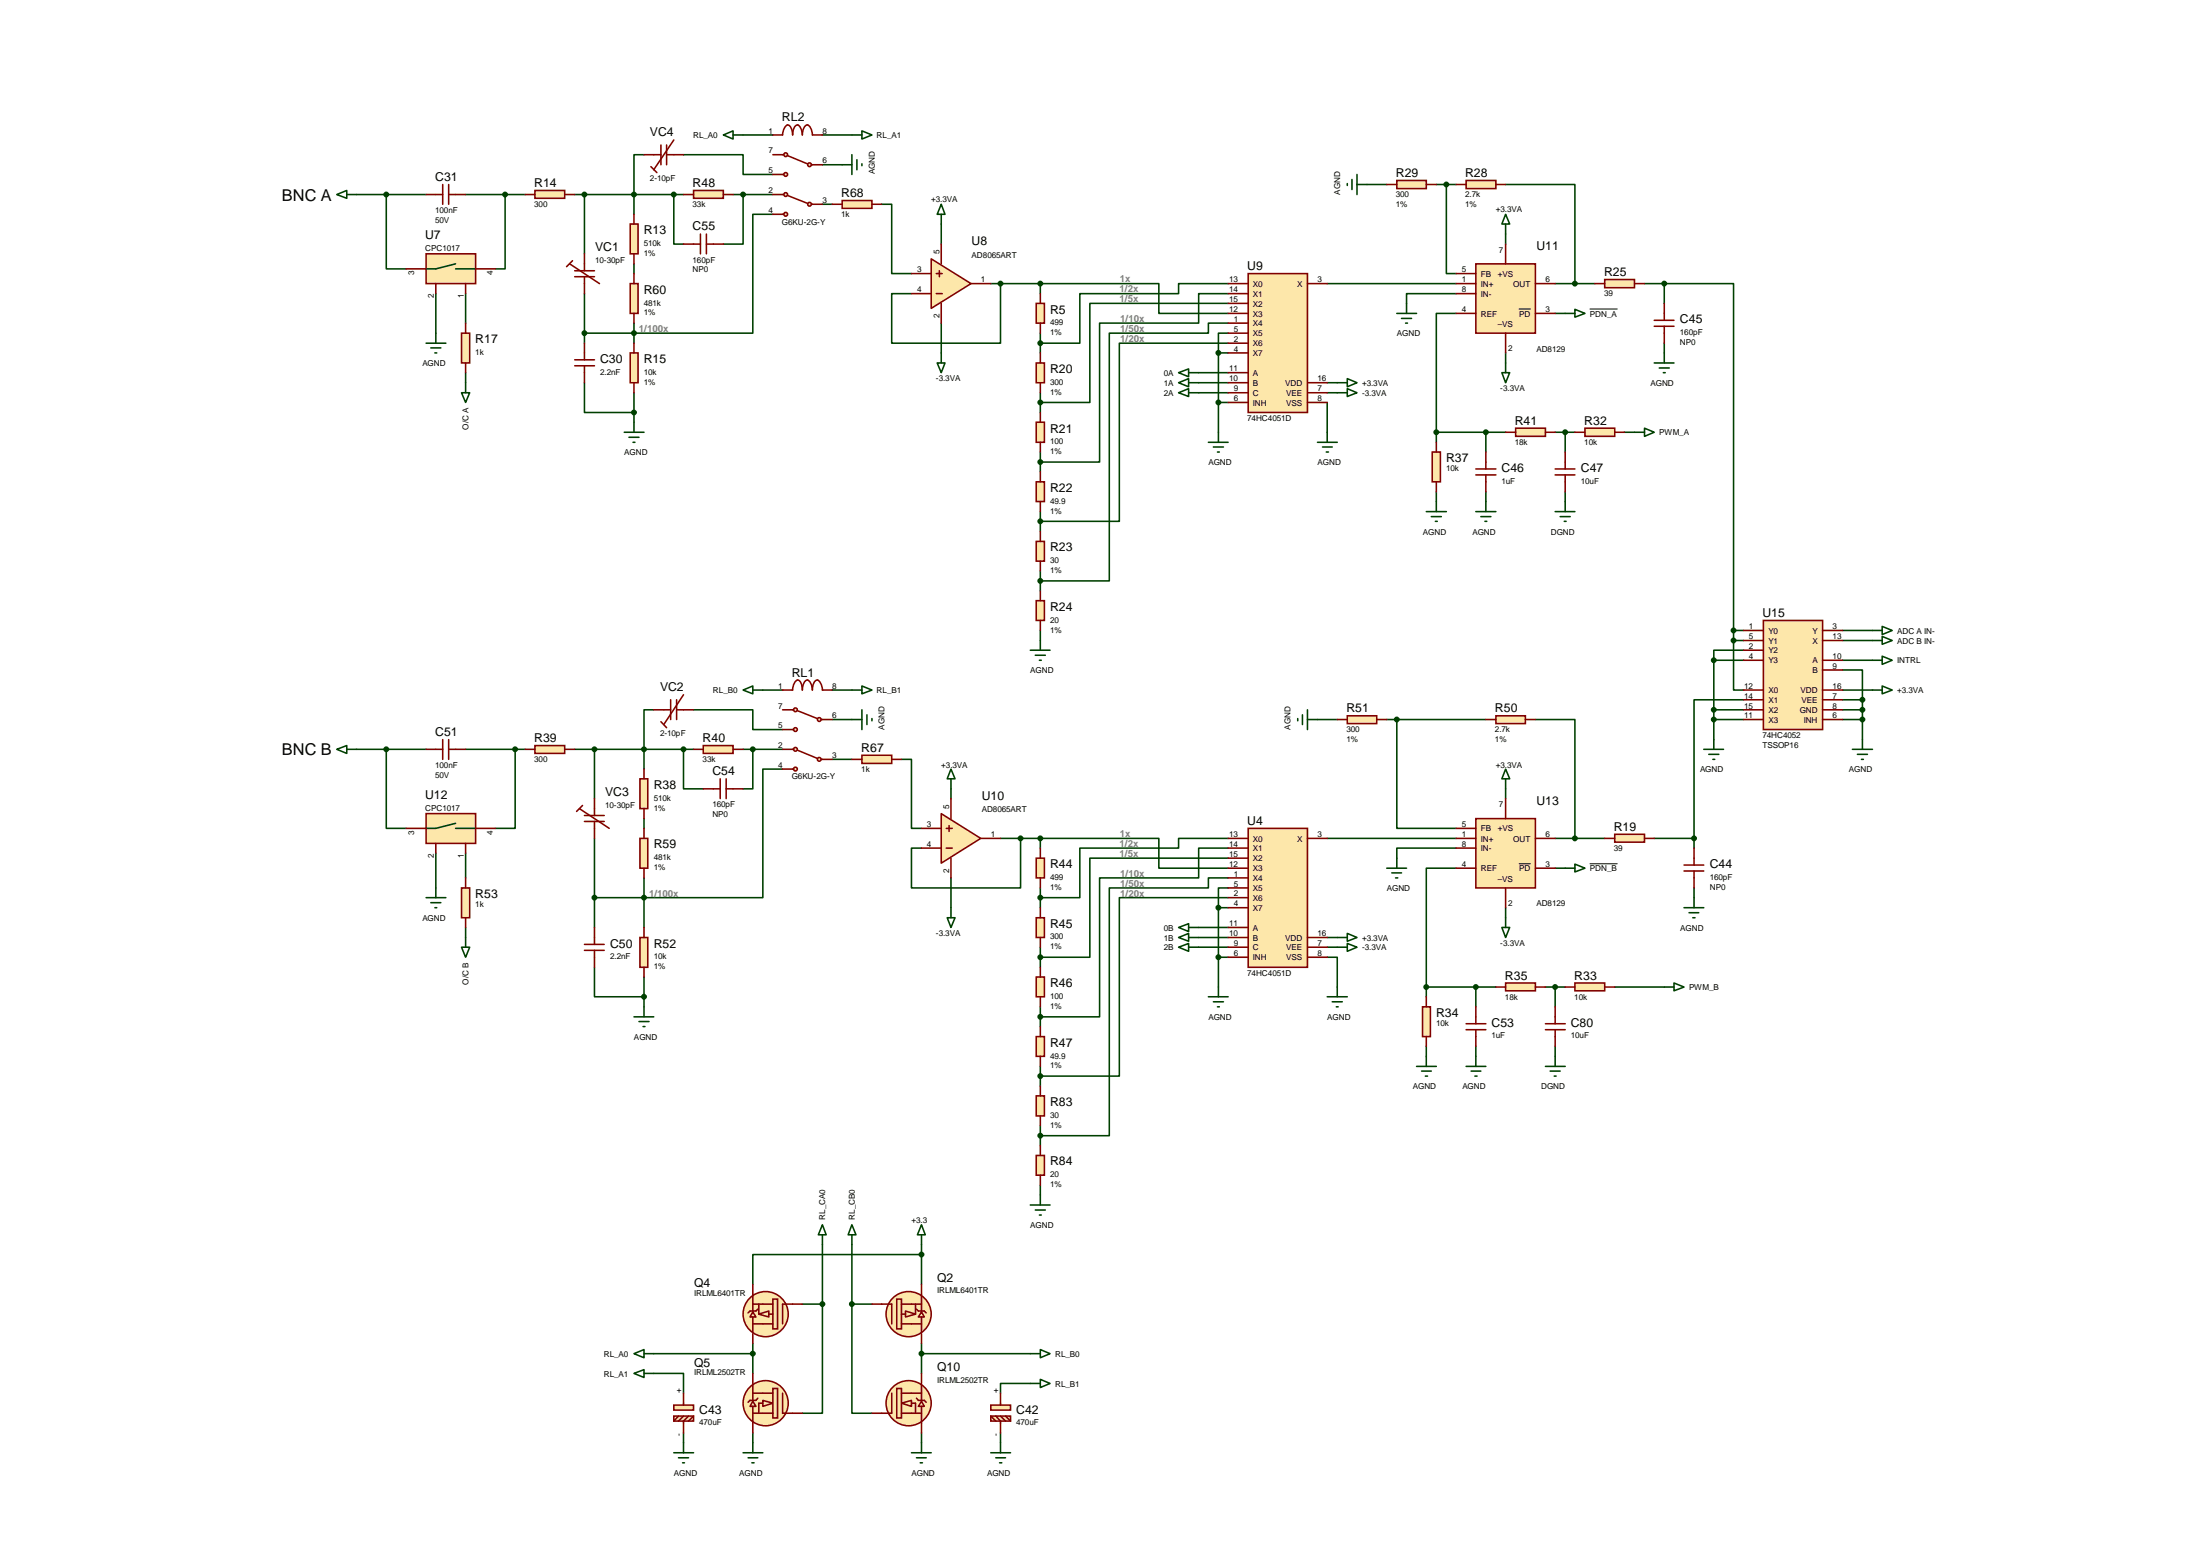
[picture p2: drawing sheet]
<svg xmlns="http://www.w3.org/2000/svg" width="297mm" height="210mm" viewBox="0 0 297 210" stroke-linecap="round" stroke-linejoin="round" font-family="sans-serif">
<g fill="none" stroke="#004000" stroke-width=".21">
<path d="M100.3 18.2h4.1M111 18.2h4M48.1 26.3h9.4M52.2 26.3v10h2.6M58.8 39.6v5.4M62.9 39.6v4M62.9 26.3h8M68.2 26.3v10h-1.3M77.6 26.3h14.7M78.9 26.3v8M78.9 39.6v6.7M85.6 35.6v1.3"/>
<path d="M87 20.9h-1.4v8M91 26.3v6.6h1.3M92.3 20.9h8v2.7h4.1M99 26.3h5.4M100.3 26.3v6.6h-2.6M104.4 28.9h-2.8v16.1h-22.7M111 22.2h2.7M111 27.6h1.4M119 27.6h1.4v9.3h2.7M127.1 30.2v2.7M133.8 38.3h6.7M135.1 38.3v8h-14.7v-6.7h2.7"/>
<path d="M140.5 38.3h16v4h9.3M140.5 38.3v1.3M165.8 38.3h-6.7v1.3h-13.3v6.7h-5.3M165.8 39.6h-4v4h-13.3v18.8h-8M179.2 38.3h17.4M184.6 24.9h2.6M193.9 24.9h2.7M195.3 24.9v12h1.3M196.6 39.6h-6.7v1.4M203.3 24.9h9.3v13.4M203.3 31.6v1.3M210 38.3h5.3"/>
<path d="M222 38.3h2.7M224.7 38.3h9.4v46.8M224.7 38.3v2.7M62.9 50.3v1.4M78.9 51.7v4h6.7M85.6 43.6v2.7M85.6 53v4M126.5 49h1.1l-.5 1.3zM127.1 43.6v5.4M140.5 45v2.6M140.5 53v2.7M161.8 51.7h4"/>
<path d="M161.8 53h4M161.8 50.3h4M164.5 47.6v10.7M164.5 54.3h1.3M164.5 47.6h1.3M165.8 43.6h-2.6v1.4h-13.4v33.4h-9.3M165.8 46.3h-14.7v24.1h-10.6M165.8 45h-1.3v2.6M165.8 41h-18.6v13.3h-6.7M179.2 51.7h1.4M179.2 54.3v4M179.2 53h1.4"/>
<path d="M193.9 58.3h9.4M193.9 58.3v1.4M196.6 42.3h-2.7v16M200.6 58.3v2.7M203.3 47.6v1.4M210 58.3h2.6M210 42.3h1.3M211.3 58.3v2.7M219.3 58.3h1.4M224.7 46.3v1.3M140.5 61v2.7M140.5 69.1v2.6"/>
<path d="M140.5 77.1v2.7M193.9 66.4v1.3M200.6 66.4v1.3M211.3 66.4v1.3M88.3 95.8h-1.3v8M93.6 95.8h8v2.7h4.1M103 93.1h2.7M112.4 97.1h2.6M112.4 93.1h2.6M140.5 85.1v1.4M177.9 97.1h2.7M187.2 97.1h13.4"/>
<path d="M188.6 97.1v14.7h8M207.3 97.1h5.3v16.1M231.4 97.1h4M231.4 95.8h4M231.4 89.1v10.7M231.4 89.1h4M234.1 86.5v6.6h1.3M234.1 86.5h1.3M234.1 85.1h1.3M234.1 85.1v1.4M235.4 94.5h-6.7v18.7M235.4 87.8h-4v1.3"/>
<path d="M248.8 90.4h2.7v4.1M248.8 97.1h2.7M248.8 86.5h4M248.8 85.1h4M248.8 95.8h2.7M248.8 93.1h4M248.8 94.5h2.7M248.8 89.1h4M251.5 94.5v5.3M48.1 101.1h9.4M52.2 101.1v10.7h2.6M58.8 115.2v4.7"/>
<path d="M62.9 101.1h8M62.9 115.2v3.3M69.6 101.1v10.7h-2.7M77.6 101.1h16M80.3 101.1v6.7M80.3 113.2v12M87 110.5v1.3M87 118.5v6.7M92.3 101.1v5.4h2.7M100.3 101.1h5.4M101.6 101.1v5.4h-1.3M105.7 103.8h-2.7v17.4h-22.7"/>
<path d="M112.4 102.5h2.6M121.7 102.5h1.4v9.3h1.3M128.4 106.5v1.3M128.4 118.5v4M135.1 113.2h5.4M137.8 113.2v6.7h-14.7v-5.4h1.3M140.5 113.2h16v4h9.3M140.5 113.2v1.3M140.5 119.9v2.6M165.8 118.5h-2.6v1.4h-13.4v33.4h-9.3M165.8 119.9h-1.3v2.6M165.8 113.2h-6.7v1.3h-13.3v6.7h-5.3"/>
<path d="M165.8 115.8h-18.6v13.4h-6.7M165.8 114.5h-4v4h-13.3v18.8h-8M179.2 113.2h17.4M196.6 117.2h-4v16M196.6 114.5h-8v1.3M203.3 106.5v1.3M210 113.2h6.7M210 117.2h1.3M223.4 113.2h5.3M228.7 113.2v1.3M228.7 119.9v1.3M62.9 125.2v1.3"/>
<path d="M80.3 130.6v3.9h6.7M87 131.9v4M140.5 127.9v2.7M140.5 135.9v2.7M161.8 126.5h4M161.8 127.9h4M161.8 125.2h4M164.5 122.5v10.7M164.5 129.2h1.3M164.5 122.5h1.3M165.8 121.2h-14.7v24.1h-10.6M179.2 129.2h1.4v4"/>
<path d="M179.2 126.5h1.4M179.2 127.9h1.4M192.6 133.2h9.4M192.6 133.2v1.3M199.3 133.2v2.7M203.3 122.5v1.4M208.7 133.2h2.6M210 133.2v2.7M218 133.2h6.7M140.5 143.9v2.7M140.5 151.9v2.7M140.5 160v1.3"/>
<path d="M192.6 141.2v1.4M199.3 141.2v1.4M210 141.2v1.4M108.3 176h2.7M111 176v14.8h-2.7M111 168v8M115 176v14.8h2.7M115 176h2.7M115 168v8M124.4 169.3h-22.8v4.1M124.4 168v5.4M88.3 185.4h4v2.7"/>
<path d="M88.3 182.7h13.3M92.3 193.4v1.3M101.6 181.4v4M101.6 193.4v1.3M124.4 182.7h14.7M124.4 181.4v4M124.4 193.4v1.3M135.1 193.4v1.3M139.1 186.7h-4v1.4"/>
</g>
<path d="M78.9 127.5h2.7M78.9 128.3h2.7M80.3 125.2v2.3M80.3 128.3v2.3" fill="none" stroke="#800000" stroke-width=".21"/>
<path d="M86.4 105.1h1.1v4h-1.1z" fill="#fde7aa" stroke="#800000" stroke-width=".21"/>
<path d="M78.2 109.1l4.1 2.7M78.7 108.7l-.8 .8M78.9 110.1h2.7M78.9 110.9h2.7M80.3 107.8v2.3M80.3 110.9v2.3M87 103.8v1.3M87 109.1v1.4" fill="none" stroke="#800000" stroke-width=".21"/>
<path d="M45.5 101.1l1.3-.5v1.1zM46.8 101.1h1.3" fill="none" stroke="#004000" stroke-width=".21"/>
<path d="M72.2 100.6h4v1.1h-4z" fill="#fde7aa" stroke="#800000" stroke-width=".21"/>
<path d="M59.8 99.8v2.7M60.6 99.8v2.7M57.5 101.1h2.3M60.6 101.1h2.3M70.9 101.1h1.3M76.2 101.1h1.4" fill="none" stroke="#800000" stroke-width=".21"/>
<path d="M58.8 119.9v1.3M57.5 121.2h2.7M58.2 121.8h1.3M58.7 122.5h.3M62.3 127.9h1.1l-.5 1.3zM62.9 126.5v1.4M85.6 137.3h2.7M86.3 137.9h1.3M86.8 138.6h.3M87 135.9v1.4" fill="none" stroke="#004000" stroke-width=".21"/>
<circle cx="80.3" cy="101.1" r=".3" fill="#004000" stroke="#004000" stroke-width=".21"/>
<path d="M86.4 126.5h1.1v4.1h-1.1z" fill="#fde7aa" stroke="#800000" stroke-width=".21"/>
<path d="M87 125.2v1.3M87 130.6v1.3" fill="none" stroke="#800000" stroke-width=".21"/>
<path d="M62.3 119.9h1.1v4h-1.1z" fill="#fde7aa" stroke="#800000" stroke-width=".21"/>
<path d="M77.6 48.6h2.7M77.6 49.4h2.7M78.9 46.3v2.3M78.9 49.4v2.3M62.9 118.5v1.4M62.9 123.9v1.3" fill="none" stroke="#800000" stroke-width=".21"/>
<g fill="#004000" stroke="#004000" stroke-width=".21">
<circle cx="87" cy="121.2" r=".3"/>
<circle cx="80.3" cy="121.2" r=".3"/>
</g>
<path d="M128.4 103.8l.5 1.3h-1zM128.4 105.1v1.4M127.9 123.9h1l-.5 1.3zM128.4 122.5v1.4" fill="none" stroke="#004000" stroke-width=".21"/>
<path d="M85.1 30.2h1v4.1h-1z" fill="#fde7aa" stroke="#800000" stroke-width=".21"/>
<path d="M76.9 35.6l4 2.7M77.3 35.2l-.8 .8M77.6 36.5h2.7M77.6 37.4h2.7M78.9 34.3v2.2M78.9 37.4v2.2M85.6 28.9v1.3M85.6 34.3v1.3" fill="none" stroke="#800000" stroke-width=".21"/>
<path d="M45.5 26.3l1.3-.6v1.1zM46.8 26.3h1.3" fill="none" stroke="#004000" stroke-width=".21"/>
<path d="M72.2 25.7h4v1.1h-4z" fill="#fde7aa" stroke="#800000" stroke-width=".21"/>
<path d="M57.5 26.3h2.3M59.8 24.9v2.7M60.6 26.3h2.3M60.6 24.9v2.7M70.9 26.3h1.3M76.2 26.3h1.4" fill="none" stroke="#800000" stroke-width=".21"/>
<path d="M57.5 46.3h2.7M58.2 47h1.3M58.7 47.6h.3M58.8 45v1.3M62.3 53h1.1l-.5 1.3zM62.9 51.7v1.3" fill="none" stroke="#004000" stroke-width=".21"/>
<path d="M85.1 47.6h1v4.1h-1z" fill="#fde7aa" stroke="#800000" stroke-width=".21"/>
<path d="M85.6 46.3v1.3M85.6 51.7v1.3" fill="none" stroke="#800000" stroke-width=".21"/>
<path d="M84.3 58.3h2.7M84.9 59h1.4M85.5 59.7h.2M85.6 57v1.3" fill="none" stroke="#004000" stroke-width=".21"/>
<path d="M62.3 45h1.1v4h-1.1z" fill="#fde7aa" stroke="#800000" stroke-width=".21"/>
<path d="M62.9 43.6v1.4M62.9 49v1.3" fill="none" stroke="#800000" stroke-width=".21"/>
<path d="M127.1 109.8l5.3 3.4-5.3 3.3z" fill="#fde7aa" stroke="#800000" stroke-width=".21"/>
<path d="M124.4 114.5h2.7M124.4 111.8h2.7M127.8 114.5h.8M127.8 111.8h.8M128.1 111.4v.8M128.4 107.8v2.7M128.4 115.8v2.7M132.4 113.2h2.7" fill="none" stroke="#800000" stroke-width=".21"/>
<path d="M125.7 34.9l5.4 3.4-5.4 3.3z" fill="#fde7aa" stroke="#800000" stroke-width=".21"/>
<path d="M123.1 39.6h2.6M123.1 36.9h2.6M126.4 39.6h.8M126.4 36.9h.8M126.8 36.5v.9M127.1 32.9v2.7M131.1 38.3h2.7M127.1 41v2.6" fill="none" stroke="#800000" stroke-width=".21"/>
<path d="M252.8 86.5h1.3M254.1 85.9l1.4 .6-1.4 .5z" fill="none" stroke="#004000" stroke-width=".21"/>
<path d="M218 112.6h4v1.1h-4z" fill="#fde7aa" stroke="#800000" stroke-width=".21"/>
<path d="M216.7 113.2h1.3M222 113.2h1.4M227.4 116.8h2.6M227.4 117.6h2.6M228.7 114.5v2.3M228.7 117.6v2.3" fill="none" stroke="#800000" stroke-width=".21"/>
<g fill="none" stroke="#004000" stroke-width=".21">
<path d="M203.3 103.8l.5 1.3h-1zM203.3 105.1v1.4M202.8 125.2h1l-.5 1.3zM203.3 123.9v1.3M224.7 133.2h1.3M226 132.7l1.4 .5-1.4 .5zM227.4 122.5h2.6M228 123.2h1.4M228.6 123.9h.3M228.7 121.2v1.3M191.3 143.9h2.6M191.9 144.6h1.4"/>
<path d="M192.4 145.3h.3M192.6 142.6v1.3"/>
</g>
<path d="M202 96.6h4v1.1h-4z" fill="#fde7aa" stroke="#800000" stroke-width=".21"/>
<path d="M200.6 97.1h1.4M206 97.1h1.3" fill="none" stroke="#800000" stroke-width=".21"/>
<path d="M181.9 96.6h4v1.1h-4z" fill="#fde7aa" stroke="#800000" stroke-width=".21"/>
<path d="M180.6 97.1h1.3M185.9 97.1h1.3M198 139h2.6M198 138.2h2.6M199.3 135.9v2.3M199.3 139v2.2" fill="none" stroke="#800000" stroke-width=".21"/>
<path d="M198 143.9h2.6M198.6 144.6h1.3M199.1 145.3h.3M199.3 142.6v1.3" fill="none" stroke="#004000" stroke-width=".21"/>
<path d="M212.6 132.7h4.1v1h-4.1z" fill="#fde7aa" stroke="#800000" stroke-width=".21"/>
<path d="M211.3 133.2h1.3M216.7 133.2h1.3" fill="none" stroke="#800000" stroke-width=".21"/>
<path d="M192.1 135.9h1v4h-1z" fill="#fde7aa" stroke="#800000" stroke-width=".21"/>
<path d="M192.6 134.5v1.4M192.6 139.9v1.3" fill="none" stroke="#800000" stroke-width=".21"/>
<path d="M203.3 132.7h4v1h-4z" fill="#fde7aa" stroke="#800000" stroke-width=".21"/>
<path d="M202 133.2h1.3M207.3 133.2h1.4M208.7 139h2.6M208.7 138.2h2.6M210 135.9v2.3M210 139v2.2" fill="none" stroke="#800000" stroke-width=".21"/>
<g fill="#004000" stroke="#004000" stroke-width=".21">
<circle cx="199.3" cy="133.2" r=".3"/>
<circle cx="210" cy="133.2" r=".3"/>
</g>
<path d="M175.2 97v.3M175.9 96.5v1.3M176.5 97.1h1.4M176.5 95.8v2.7M208.7 143.9h2.6M209.3 144.6h1.4M209.8 145.3h.3M210 142.6v1.3" fill="none" stroke="#004000" stroke-width=".21"/>
<path d="M139.9 41h1.1v2.6h-1.1z" fill="#fde7aa" stroke="#800000" stroke-width=".21"/>
<path d="M140.5 39.6v1.4M140.5 43.6v1.4" fill="none" stroke="#800000" stroke-width=".21"/>
<path d="M139.9 49h1.1v2.7h-1.1z" fill="#fde7aa" stroke="#800000" stroke-width=".21"/>
<path d="M140.5 47.6v1.4M140.5 51.7v1.3" fill="none" stroke="#800000" stroke-width=".21"/>
<path d="M139.9 57h1.1v2.7h-1.1z" fill="#fde7aa" stroke="#800000" stroke-width=".21"/>
<path d="M140.5 55.7v1.3M140.5 59.7v1.3" fill="none" stroke="#800000" stroke-width=".21"/>
<path d="M139.9 65h1.1v2.7h-1.1z" fill="#fde7aa" stroke="#800000" stroke-width=".21"/>
<path d="M140.5 63.7v1.3M140.5 67.7v1.4" fill="none" stroke="#800000" stroke-width=".21"/>
<path d="M139.9 73.1h1.1v2.6h-1.1z" fill="#fde7aa" stroke="#800000" stroke-width=".21"/>
<path d="M140.5 71.7v1.4M140.5 75.7v1.4" fill="none" stroke="#800000" stroke-width=".21"/>
<path d="M139.1 87.8h2.7M139.8 88.4h1.3M140.3 89.1h.3M140.5 86.5v1.3" fill="none" stroke="#004000" stroke-width=".21"/>
<path d="M139.9 81.1h1.1v2.6h-1.1z" fill="#fde7aa" stroke="#800000" stroke-width=".21"/>
<path d="M140.5 79.8v1.3M140.5 83.7v1.4" fill="none" stroke="#800000" stroke-width=".21"/>
<path d="M163.2 59.7h2.6M164.5 58.3v1.4M177.9 59.7h2.7M179.2 58.3v1.4M180.6 51.7h1.3M180.6 53h1.3M181.9 51.1l1.3 .6-1.3 .5zM181.9 52.5l1.3 .5-1.3 .5zM163.8 60.3h1.4M164.4 61h.2M178.6 60.3h1.3M179.1 61h.3" fill="none" stroke="#004000" stroke-width=".21"/>
<path d="M168.5 36.9h8v18.8h-8z" fill="#fde7aa" stroke="#800000" stroke-width=".21"/>
<g fill="none" stroke="#800000" stroke-width=".21">
<path d="M165.8 38.3h2.7M165.8 39.6h2.7M176.5 38.3h2.7M165.8 41h2.7M165.8 42.3h2.7M165.8 43.6h2.7M165.8 45h2.7M165.8 46.3h2.7M165.8 47.6h2.7M165.8 50.3h2.7M165.8 51.7h2.7M165.8 53h2.7"/>
<path d="M165.8 54.3h2.7M176.5 51.7h2.7M176.5 53h2.7M176.5 54.3h2.7"/>
</g>
<circle cx="164.5" cy="54.3" r=".3" fill="#004000" stroke="#004000" stroke-width=".21"/>
<path d="M252.8 85.1h1.3M254.1 84.6l1.4 .5-1.4 .6z" fill="none" stroke="#004000" stroke-width=".21"/>
<path d="M216.7 37.7h4v1.1h-4z" fill="#fde7aa" stroke="#800000" stroke-width=".21"/>
<path d="M215.3 38.3h1.4M220.7 38.3h1.3M223.4 43.2h2.6M223.4 44h2.6M224.7 41v2.2M224.7 44v2.3" fill="none" stroke="#800000" stroke-width=".21"/>
<g fill="none" stroke="#004000" stroke-width=".21">
<path d="M203.3 28.9l.5 1.3h-1zM203.3 30.2v1.4M202.8 50.3h1l-.5 1.4zM203.3 49v1.3M220.7 58.3h1.3M222 57.8l1.4 .5-1.4 .6zM223.4 49h2.6M224 49.7h1.4M224.6 50.3h.2M224.7 47.6v1.4M192.6 69.1h2.7M193.3 69.7h1.3"/>
<path d="M193.8 70.4h.3M193.9 67.7v1.4"/>
</g>
<path d="M198 24.4h4v1.1h-4z" fill="#fde7aa" stroke="#800000" stroke-width=".21"/>
<path d="M196.6 24.9h1.4M202 24.9h1.3" fill="none" stroke="#800000" stroke-width=".21"/>
<path d="M188.6 24.4h4v1.1h-4z" fill="#fde7aa" stroke="#800000" stroke-width=".21"/>
<path d="M187.2 24.9h1.4M192.6 24.9h1.3M199.3 64.1h2.7M199.3 63.3h2.7M200.6 61v2.3M200.6 64.1v2.3" fill="none" stroke="#800000" stroke-width=".21"/>
<path d="M199.3 69.1h2.7M199.9 69.7h1.4M200.5 70.4h.2M200.6 67.7v1.4" fill="none" stroke="#004000" stroke-width=".21"/>
<path d="M214 57.8h4v1.1h-4z" fill="#fde7aa" stroke="#800000" stroke-width=".21"/>
<path d="M212.6 58.3h1.4M218 58.3h1.3" fill="none" stroke="#800000" stroke-width=".21"/>
<path d="M193.4 61h1.1v4h-1.1z" fill="#fde7aa" stroke="#800000" stroke-width=".21"/>
<path d="M193.9 59.7v1.3M193.9 65v1.4" fill="none" stroke="#800000" stroke-width=".21"/>
<path d="M204.6 57.8h4.1v1.1h-4.1z" fill="#fde7aa" stroke="#800000" stroke-width=".21"/>
<path d="M203.3 58.3h1.3M208.7 58.3h1.3M210 64.1h2.6M210 63.3h2.6M211.3 61v2.3M211.3 64.1v2.3" fill="none" stroke="#800000" stroke-width=".21"/>
<g fill="#004000" stroke="#004000" stroke-width=".21">
<circle cx="200.6" cy="58.3" r=".3"/>
<circle cx="211.3" cy="58.3" r=".3"/>
</g>
<path d="M181.9 24.8v.2M182.5 24.2v1.4M183.2 24.9h1.4M183.2 23.6v2.7M210 69.1h2.6M210.7 69.7h1.3M211.2 70.4h.3M211.3 67.7v1.4" fill="none" stroke="#004000" stroke-width=".21"/>
<path d="M57.5 109.8h6.7v4h-6.7z" fill="#fde7aa" stroke="#800000" stroke-width=".21"/>
<path d="M61.5 111.1l-2.7 .7h-1.3M61.5 111.8h2.7" fill="none" stroke="#004000" stroke-width=".21"/>
<path d="M54.8 111.8h2.7M58.8 113.8v1.4M62.9 113.8v1.4M64.2 111.8h2.7" fill="none" stroke="#800000" stroke-width=".21"/>
<path d="M57.5 34.3h6.7v4h-6.7z" fill="#fde7aa" stroke="#800000" stroke-width=".21"/>
<path d="M61.5 35.6l-2.7 .7h-1.3M61.5 36.3h2.7M159.1 50.3l1.4-.5v1.1zM159.1 51.7l1.4-.6v1.1zM159.1 53l1.4-.5v1zM160.5 50.3h1.3M160.5 51.7h1.3M160.5 53h1.3M231.4 99.8v1.3M230 101.1h2.7M230.7 101.8h1.4M231.3 102.5h.2" fill="none" stroke="#004000" stroke-width=".21"/>
<path d="M54.8 36.3h2.7M58.8 38.3v1.3M62.9 38.3v1.3M64.2 36.3h2.7" fill="none" stroke="#800000" stroke-width=".21"/>
<g fill="#004000" stroke="#004000" stroke-width=".21">
<circle cx="135.1" cy="38.3" r=".3"/>
<circle cx="140.5" cy="78.4" r=".3"/>
<circle cx="140.5" cy="70.4" r=".3"/>
<circle cx="164.5" cy="47.6" r=".3"/>
<circle cx="140.5" cy="38.3" r=".3"/>
<circle cx="140.5" cy="46.3" r=".3"/>
<circle cx="140.5" cy="54.3" r=".3"/>
<circle cx="140.5" cy="62.4" r=".3"/>
</g>
<path d="M238.1 83.7h8v14.8h-8z" fill="#fde7aa" stroke="#800000" stroke-width=".21"/>
<g fill="none" stroke="#800000" stroke-width=".21">
<path d="M88.3 95.8h2.3M89.2 97.4l.8 .8M90.6 94.5v2.6M91.4 95.8h2.2M91.4 94.5v2.6M92.3 93.8l-2.7 4M235.4 93.1h2.7M235.4 95.8h2.7M235.4 94.5h2.7M235.4 86.5h2.7M235.4 85.1h2.7M235.4 89.1h2.7"/>
<path d="M235.4 97.1h2.7M235.4 87.8h2.7M246.1 93.1h2.7M246.1 95.8h2.7M246.1 94.5h2.7M246.1 86.5h2.7M246.1 85.1h2.7M246.1 90.4h2.7M246.1 89.1h2.7M246.1 97.1h2.7"/>
</g>
<g fill="#004000" stroke="#004000" stroke-width=".21">
<circle cx="224.7" cy="38.3" r=".3"/>
<circle cx="251.5" cy="97.1" r=".3"/>
<circle cx="251.5" cy="95.8" r=".3"/>
<circle cx="231.4" cy="97.1" r=".3"/>
<circle cx="234.1" cy="85.1" r=".3"/>
<circle cx="251.5" cy="94.5" r=".3"/>
<circle cx="228.7" cy="113.2" r=".3"/>
<circle cx="231.4" cy="95.8" r=".3"/>
<circle cx="231.4" cy="89.1" r=".3"/>
<circle cx="234.1" cy="86.5" r=".3"/>
<circle cx="87" cy="101.1" r=".3"/>
</g>
<path d="M115 97.1h1.4M116.4 95.8v2.7M117.1 96.5v1.3M117.7 97v.3M251.5 99.8v1.3M252.8 93.1h1.3M252.8 89.1h1.3M254.1 92.6l1.4 .5-1.4 .6zM254.1 88.6l1.4 .5-1.4 .6zM250.1 101.1h2.7M250.8 101.8h1.3M251.3 102.5h.3" fill="none" stroke="#004000" stroke-width=".21"/>
<path d="M95 100.6h4v1.1h-4z" fill="#fde7aa" stroke="#800000" stroke-width=".21"/>
<path d="M89.2 19.6v2.6M90 19.6v2.6M91 18.9l-2.7 4M87 20.9h2.2M87.9 22.5l.8 .8M90 20.9h2.3M93.6 101.1h1.4M95 106.5h2.2M97.2 105.1v2.7M98 105.1v2.7M98 106.5h2.3M99 101.1h1.3" fill="none" stroke="#800000" stroke-width=".21"/>
<circle cx="92.3" cy="101.1" r=".3" fill="#004000" stroke="#004000" stroke-width=".21"/>
<path d="M113.7 22.2h1.3M115 20.9v2.7M115.7 21.6v1.3M116.4 22.1v.3M127.1 27.6l.5 1.3h-1.1zM127.1 28.9v1.3M100.3 93.1l1.3-.5v1.1zM101.6 93.1h1.4M115 93.1h1.4M116.4 92.6l1.3 .5-1.3 .6z" fill="none" stroke="#004000" stroke-width=".21"/>
<path d="M93.6 25.7h4.1v1.1h-4.1z" fill="#fde7aa" stroke="#800000" stroke-width=".21"/>
<path d="M92.3 26.3h1.3M92.3 32.9h2.3M94.6 31.6v2.7M95.4 31.6v2.7M95.4 32.9h2.3M97.7 26.3h1.3" fill="none" stroke="#800000" stroke-width=".21"/>
<circle cx="91" cy="26.3" r=".3" fill="#004000" stroke="#004000" stroke-width=".21"/>
<g fill="#fde7aa" stroke="#800000" stroke-width=".21">
<circle cx="109.3" cy="27.6" r=".26"/>
<circle cx="106.1" cy="28.9" r=".26"/>
</g>
<path d="M105.7 28.9h.1M109.6 27.6h.1" fill="none" stroke="#800000" stroke-width=".21"/>
<circle cx="106.1" cy="26.3" r=".26" fill="#fde7aa" stroke="#800000" stroke-width=".21"/>
<path d="M105.7 26.3h.1M106.3 26.4l2.7 1" fill="none" stroke="#800000" stroke-width=".21"/>
<g fill="#fde7aa" stroke="#800000" stroke-width=".21">
<circle cx="109.3" cy="22.2" r=".26"/>
<circle cx="106.1" cy="23.6" r=".26"/>
</g>
<path d="M105.7 23.6h.1M109.6 22.2h.1" fill="none" stroke="#800000" stroke-width=".21"/>
<circle cx="106.1" cy="20.9" r=".26" fill="#fde7aa" stroke="#800000" stroke-width=".21"/>
<path d="M104.4 18.2h1.3a1.47 1.47 0 0 1 .6-1.3 1.16 1.16 0 0 1 .7 1.3 1.31 1.31 0 0 1 .7-1.3 1.46 1.46 0 0 1 .6 1.3 1.37 1.37 0 0 1 .7-1.3 1.39 1.39 0 0 1 .7 1.3h1.3M104.4 20.9h1.4M104.4 26.3h1.3M104.4 28.9h1.3M104.4 23.6h1.3M106.3 21l2.7 1.1M109.7 27.6h1.3M109.7 22.2h1.3" fill="none" stroke="#800000" stroke-width=".21"/>
<path d="M97.7 18.2l1.3-.5v1.1zM99 18.2h1.3M115 18.2h1.4M116.4 17.7l1.3 .5-1.3 .6zM100.3 196.1h2.7M101 196.8h1.3M101.5 197.5h.3M101.6 194.7v1.4" fill="none" stroke="#004000" stroke-width=".21"/>
<g fill="#004000" stroke="#004000" stroke-width=".21">
<circle cx="85.6" cy="26.3" r=".3"/>
<circle cx="78.9" cy="26.3" r=".3"/>
<circle cx="78.9" cy="45" r=".3"/>
<circle cx="85.6" cy="45" r=".3"/>
</g>
<g fill="#fde7aa" stroke="#800000" stroke-width=".21">
<path d="M102.4 177.4l1.4-.4v.8z"/>
<path d="M104.4 175.4h.6v4h-.6z"/>
<circle cx="103.4" cy="177.4" r="3"/>
</g>
<path d="M101.6 176h2.8M101.6 178.7h2.8M102.4 176v1.4M103.8 177.4h.6M107 176h-1.3v2.7" fill="none" stroke="#800000" stroke-width=".21"/>
<path d="M101.6 177.1l.5 .7h-.8z" fill="#fde7aa" stroke="#800000" stroke-width=".21"/>
<path d="M101.6 173.4v3.6M101.6 177.8v2.1M102.3 176.7l-.2 .3h-.8l-.3 .2M107 176h1.3M101.6 180.1v1.3" fill="none" stroke="#800000" stroke-width=".21"/>
<g fill="#fde7aa" stroke="#800000" stroke-width=".21">
<path d="M103 189l1.4 .4-1.4 .4z"/>
<path d="M104.4 187.4h.6v4h-.6z"/>
<circle cx="103.4" cy="189.4" r="3"/>
</g>
<path d="M101.6 190.8h2.8M101.6 188.1h2.8M103 189.4h-.6v1.4M105.7 188.1v2.7h1.3" fill="none" stroke="#800000" stroke-width=".21"/>
<path d="M101.6 189.2l.5 .6h-.8z" fill="#fde7aa" stroke="#800000" stroke-width=".21"/>
<path d="M101.6 185.4v1.3M101.6 186.9v2.1M101.6 189.8v3.6M102.3 188.7l-.2 .3h-.8l-.3 .3M107 190.8h1.3" fill="none" stroke="#800000" stroke-width=".21"/>
<path d="M111 165.3l.5 1.4h-1zM111 166.7v1.3M85.6 185.4l1.4-.5v1zM85.6 182.7l1.4-.5v1.1zM87 185.4h1.3M87 182.7h1.3" fill="none" stroke="#004000" stroke-width=".21"/>
<g fill="#004000" stroke="#004000" stroke-width=".21">
<circle cx="111" cy="176" r=".3"/>
<circle cx="101.6" cy="182.7" r=".3"/>
</g>
<path d="M139.9 115.8h1.1v2.7h-1.1z" fill="#fde7aa" stroke="#800000" stroke-width=".21"/>
<path d="M140.5 114.5v1.3M140.5 118.5v1.4" fill="none" stroke="#800000" stroke-width=".21"/>
<path d="M139.9 123.9h1.1v2.6h-1.1z" fill="#fde7aa" stroke="#800000" stroke-width=".21"/>
<path d="M140.5 122.5v1.4M140.5 126.5v1.4" fill="none" stroke="#800000" stroke-width=".21"/>
<path d="M139.9 131.9h1.1v2.6h-1.1z" fill="#fde7aa" stroke="#800000" stroke-width=".21"/>
<path d="M140.5 130.6v1.3M140.5 134.5v1.4" fill="none" stroke="#800000" stroke-width=".21"/>
<path d="M139.9 139.9h1.1v2.7h-1.1z" fill="#fde7aa" stroke="#800000" stroke-width=".21"/>
<path d="M140.5 138.6v1.3M140.5 142.6v1.3" fill="none" stroke="#800000" stroke-width=".21"/>
<path d="M139.9 147.9h1.1v2.7h-1.1z" fill="#fde7aa" stroke="#800000" stroke-width=".21"/>
<path d="M140.5 146.6v1.3M140.5 150.6v1.3" fill="none" stroke="#800000" stroke-width=".21"/>
<path d="M139.1 162.7h2.7M139.8 163.3h1.3M140.3 164h.3M140.5 161.3v1.4" fill="none" stroke="#004000" stroke-width=".21"/>
<path d="M139.9 156h1.1v2.6h-1.1z" fill="#fde7aa" stroke="#800000" stroke-width=".21"/>
<path d="M140.5 154.6v1.4M140.5 158.6v1.4" fill="none" stroke="#800000" stroke-width=".21"/>
<path d="M163.2 134.5h2.6M163.8 135.2h1.4M164.4 135.9h.2M164.5 133.2v1.3M179.2 134.5h2.7M179.9 135.2h1.3M180.4 135.9h.3M180.6 126.5h1.3M180.6 127.9h1.3M180.6 133.2v1.3M181.9 126l1.3 .5-1.3 .6zM181.9 127.4l1.3 .5-1.3 .5z" fill="none" stroke="#004000" stroke-width=".21"/>
<path d="M168.5 111.8h8v18.8h-8z" fill="#fde7aa" stroke="#800000" stroke-width=".21"/>
<g fill="none" stroke="#800000" stroke-width=".21">
<path d="M165.8 113.2h2.7M165.8 114.5h2.7M165.8 115.8h2.7M165.8 117.2h2.7M165.8 118.5h2.7M165.8 119.9h2.7M176.5 113.2h2.7M165.8 121.2h2.7M165.8 122.5h2.7M165.8 125.2h2.7M165.8 126.5h2.7M165.8 127.9h2.7"/>
<path d="M165.8 129.2h2.7M176.5 126.5h2.7M176.5 127.9h2.7M176.5 129.2h2.7"/>
</g>
<g fill="#004000" stroke="#004000" stroke-width=".21">
<circle cx="164.5" cy="129.2" r=".3"/>
<circle cx="140.5" cy="153.3" r=".3"/>
<circle cx="140.5" cy="145.3" r=".3"/>
<circle cx="164.5" cy="122.5" r=".3"/>
<circle cx="140.5" cy="113.2" r=".3"/>
<circle cx="140.5" cy="121.2" r=".3"/>
<circle cx="140.5" cy="129.2" r=".3"/>
<circle cx="140.5" cy="137.3" r=".3"/>
<circle cx="69.6" cy="101.1" r=".3"/>
<circle cx="52.2" cy="101.1" r=".3"/>
</g>
<path d="M159.1 125.2l1.4-.5v1zM159.1 126.5l1.4-.5v1.1zM159.1 127.9l1.4-.5v1zM160.5 125.2h1.3M160.5 126.5h1.3M160.5 127.9h1.3M123.1 196.1h2.6M123.7 196.8h1.4M124.2 197.5h.3M124.4 194.7v1.4" fill="none" stroke="#004000" stroke-width=".21"/>
<g fill="#fde7aa" stroke="#800000" stroke-width=".21">
<path d="M122.3 177l1.3 .4-1.3 .4z"/>
<path d="M121.1 175.4h.6v4h-.6z"/>
<circle cx="122.7" cy="177.4" r="3"/>
</g>
<path d="M119 176h1.4v2.7M121.7 176h2.7M121.7 178.7h2.7M121.7 177.4h.6M123.6 176v1.4" fill="none" stroke="#800000" stroke-width=".21"/>
<path d="M124.4 177.1l.4 .7h-.8z" fill="#fde7aa" stroke="#800000" stroke-width=".21"/>
<path d="M117.7 176h1.3M123.7 176.7l.3 .3h.8l.3 .2M124.4 173.4v3.6M124.4 177.8v2.1M124.4 180.1v1.3" fill="none" stroke="#800000" stroke-width=".21"/>
<path d="M133.8 196.1h2.6M134.5 196.8h1.3M135 197.5h.3M135.1 194.7v1.4" fill="none" stroke="#004000" stroke-width=".21"/>
<g fill="#fde7aa" stroke="#800000" stroke-width=".21">
<path d="M121.7 189.4l1.4-.4v.8z"/>
<path d="M121.1 187.4h.6v4h-.6z"/>
<circle cx="122.7" cy="189.4" r="3"/>
</g>
<path d="M120.4 188.1v2.7h-1.4M121.7 190.8h2.7M121.7 188.1h2.7M123.1 189.4h.5v1.4" fill="none" stroke="#800000" stroke-width=".21"/>
<path d="M124.4 189.2l.4 .6h-.8z" fill="#fde7aa" stroke="#800000" stroke-width=".21"/>
<path d="M117.7 190.8h1.3M123.7 188.7l.3 .3h.8l.3 .3M124.4 185.4v1.3M124.4 186.9v2.1M124.4 189.8v3.6" fill="none" stroke="#800000" stroke-width=".21"/>
<path d="M115 165.3l.6 1.4h-1.1zM115 166.7v1.3M139.1 186.7h1.4M139.1 182.7h1.4M140.5 186.2l1.3 .5-1.3 .6zM140.5 182.2l1.3 .5-1.3 .6z" fill="none" stroke="#004000" stroke-width=".21"/>
<g fill="#004000" stroke="#004000" stroke-width=".21">
<circle cx="115" cy="176" r=".3"/>
<circle cx="124.4" cy="182.7" r=".3"/>
</g>
<g fill="#fde7aa" stroke="#800000" stroke-width=".21">
<circle cx="110.6" cy="102.5" r=".26"/>
<circle cx="107.4" cy="103.8" r=".26"/>
</g>
<path d="M107 103.8h.1M110.9 102.5h.1" fill="none" stroke="#800000" stroke-width=".21"/>
<circle cx="107.4" cy="101.1" r=".26" fill="#fde7aa" stroke="#800000" stroke-width=".21"/>
<path d="M107 101.1h.1M107.7 101.3l2.7 1.1" fill="none" stroke="#800000" stroke-width=".21"/>
<g fill="#fde7aa" stroke="#800000" stroke-width=".21">
<circle cx="110.6" cy="97.1" r=".26"/>
<circle cx="107.4" cy="98.5" r=".26"/>
</g>
<path d="M107 98.5h.1M110.9 97.1h.1" fill="none" stroke="#800000" stroke-width=".21"/>
<circle cx="107.4" cy="95.8" r=".26" fill="#fde7aa" stroke="#800000" stroke-width=".21"/>
<path d="M105.7 93.1h1.3a1.39 1.39 0 0 1 .7-1.3 .96 .96 0 0 1 .6 .9v.4a1.37 1.37 0 0 1 .7-1.3 1.39 1.39 0 0 1 .7 1.3 1.31 1.31 0 0 1 .7-1.3 1.47 1.47 0 0 1 .6 1.3h1.4M105.7 95.8h1.4M105.7 98.5h1.3M107.7 95.9l2.7 1.1M111 97.1h1.4M105.7 101.1h1.3M105.7 103.8h1.3M111 102.5h1.4" fill="none" stroke="#800000" stroke-width=".21"/>
<g fill="#004000" stroke="#004000" stroke-width=".21">
<circle cx="101.6" cy="101.1" r=".3"/>
<circle cx="100.3" cy="26.3" r=".3"/>
<circle cx="68.2" cy="26.3" r=".3"/>
<circle cx="52.2" cy="26.3" r=".3"/>
<circle cx="87" cy="134.5" r=".3"/>
</g>
<path d="M86.4 113.2h1.1v4h-1.1z" fill="#fde7aa" stroke="#800000" stroke-width=".21"/>
<path d="M87 111.8v1.4M87 117.2v1.3" fill="none" stroke="#800000" stroke-width=".21"/>
<circle cx="85.6" cy="55.7" r=".3" fill="#004000" stroke="#004000" stroke-width=".21"/>
<path d="M85.1 38.3h1v4h-1z" fill="#fde7aa" stroke="#800000" stroke-width=".21"/>
<path d="M85.6 36.9v1.4M85.6 42.3v1.3" fill="none" stroke="#800000" stroke-width=".21"/>
<g fill="#fde7aa" stroke="#800000" stroke-width=".21">
<path d="M133.8 189.7h2.6v.6h-2.6z"/>
<path d="M133.8 191.1h2.6v.7h-2.6z"/>
</g>
<path d="M133.8 191.1l.7 .7M134.5 191.1l.6 .7v1.6M135.1 188.1v1.6M135.1 191.1l.7 .7M135.8 191.1l.6 .7" fill="none" stroke="#800000" stroke-width=".21"/>
<path d="M124.4 165.3l.5 1.4h-1zM124.4 166.7v1.3M91 196.1h2.6M91.6 196.8h1.4M92.2 197.5h.2M92.3 194.7v1.4" fill="none" stroke="#004000" stroke-width=".21"/>
<g fill="#fde7aa" stroke="#800000" stroke-width=".21">
<path d="M91 189.7h2.6v.6h-2.6z"/>
<path d="M91 191.1h2.6v.7h-2.6z"/>
</g>
<path d="M91.6 191.1l-.6 .7M92.3 188.1v1.6M92.3 191.1l-.7 .7M93 191.1l-.7 .7v1.6M93.6 191.1l-.6 .7" fill="none" stroke="#800000" stroke-width=".21"/>
<g fill="#004000" stroke="#004000" stroke-width=".21">
<circle cx="124.4" cy="169.3" r=".3"/>
<circle cx="137.8" cy="113.2" r=".3"/>
</g>
<path d="M116.4 102h4v1.1h-4z" fill="#fde7aa" stroke="#800000" stroke-width=".21"/>
<path d="M115 102.5h1.4M120.4 102.5h1.3" fill="none" stroke="#800000" stroke-width=".21"/>
<path d="M113.7 27.1h4v1h-4z" fill="#fde7aa" stroke="#800000" stroke-width=".21"/>
<path d="M112.4 27.6h1.3M117.7 27.6h1.3" fill="none" stroke="#800000" stroke-width=".21"/>
<path d="M199.3 110.5h8v9.4h-8z" fill="#fde7aa" stroke="#800000" stroke-width=".21"/>
<path d="M196.6 113.2h2.7M196.6 111.8h2.7M196.6 117.2h2.7M196.6 114.5h2.7M203.3 107.8v2.7M203.3 119.9v2.6M207.3 113.2h2.7M207.3 117.2h2.7" fill="none" stroke="#800000" stroke-width=".21"/>
<path d="M205.1 116.6h1.5" fill="none" stroke="#000" stroke-width=".14"/>
<g fill="#004000" stroke="#004000" stroke-width=".21">
<circle cx="212.6" cy="113.2" r=".3"/>
<circle cx="188.6" cy="97.1" r=".3"/>
<circle cx="192.6" cy="133.2" r=".3"/>
</g>
<path d="M187.2 117.2h2.7M187.9 117.8h1.3M188.4 118.5h.3M188.6 115.8v1.4" fill="none" stroke="#004000" stroke-width=".21"/>
<path d="M199.3 35.6h8v9.4h-8z" fill="#fde7aa" stroke="#800000" stroke-width=".21"/>
<path d="M196.6 38.3h2.7M196.6 36.9h2.7M196.6 39.6h2.7M203.3 32.9v2.7M207.3 38.3h2.7M196.6 42.3h2.7M203.3 45v2.6M207.3 42.3h2.7" fill="none" stroke="#800000" stroke-width=".21"/>
<path d="M205.1 41.7h1.5M214.7 41.7h3.7M214.7 116.6h3.7" fill="none" stroke="#000" stroke-width=".14"/>
<g fill="#004000" stroke="#004000" stroke-width=".21">
<circle cx="212.6" cy="38.3" r=".3"/>
<circle cx="195.3" cy="24.9" r=".3"/>
<circle cx="193.9" cy="58.3" r=".3"/>
</g>
<path d="M188.6 42.3h2.7M189.2 43h1.4M189.8 43.6h.2M189.9 41v1.3M211.3 42.3h1.3M212.6 41.8l1.4 .5-1.4 .5zM211.3 117.2h1.3M212.6 116.6l1.4 .6-1.4 .5z" fill="none" stroke="#004000" stroke-width=".21"/>
<g font-size="2.2">
<text x="38.1" y="27.1">BNC A</text>
<text x="38.1" y="102">BNC B</text>
</g>
<g font-size="1.7">
<text x="105.6" y="16.4">RL2</text>
<text x="87.8" y="18.4">VC4</text>
<text x="188.5" y="23.9">R29</text>
<text x="197.8" y="23.9">R28</text>
<text x="58.8" y="24.4">C31</text>
<text x="72.1" y="25.2">R14</text>
<text x="93.5" y="25.2">R48</text>
<text x="113.6" y="26.6">R68</text>
<text x="57.4" y="32.3">U7</text>
<text x="80.3" y="33.9">VC1</text>
<text x="86.9" y="31.6">R13</text>
<text x="93.5" y="31.1">C55</text>
<text x="131.2" y="33.1">U8</text>
<text x="207.4" y="33.8">U11</text>
<text x="86.9" y="39.6">R60</text>
<text x="168.4" y="36.5">U9</text>
<text x="216.6" y="37.3">R25</text>
<text x="64.2" y="46.3">R17</text>
<text x="141.8" y="42.3">R5</text>
<text x="226.8" y="43.7">C45</text>
<text x="81" y="49">C30</text>
<text x="86.9" y="49">R15</text>
<text x="141.8" y="50.3">R20</text>
<text x="141.8" y="58.4">R21</text>
<text x="204.5" y="57.3">R41</text>
<text x="213.9" y="57.3">R32</text>
<text x="195.2" y="62.4">R37</text>
<text x="202.7" y="63.7">C46</text>
<text x="213.4" y="63.7">C47</text>
<text x="141.8" y="66.4">R22</text>
<text x="141.8" y="74.4">R23</text>
<text x="141.8" y="82.5">R24</text>
<text x="238" y="83.3">U15</text>
<text x="89.1" y="93.3">VC2</text>
<text x="106.9" y="91.3">RL1</text>
<text x="58.8" y="99.3">C51</text>
<text x="72.1" y="100.1">R39</text>
<text x="94.9" y="100.1">R40</text>
<text x="116.3" y="101.5">R67</text>
<text x="181.8" y="96.1">R51</text>
<text x="201.8" y="96.1">R50</text>
<text x="57.4" y="107.8">U12</text>
<text x="81.7" y="107.5">VC3</text>
<text x="88.3" y="106.5">R38</text>
<text x="96.2" y="104.7">C54</text>
<text x="132.5" y="108">U10</text>
<text x="168.4" y="111.4">U4</text>
<text x="207.4" y="108.6">U13</text>
<text x="217.9" y="112.2">R19</text>
<text x="88.3" y="114.5">R59</text>
<text x="141.8" y="117.2">R44</text>
<text x="230.8" y="117.2">C44</text>
<text x="64.2" y="121.2">R53</text>
<text x="141.8" y="125.2">R45</text>
<text x="82.4" y="127.9">C50</text>
<text x="88.3" y="127.9">R52</text>
<text x="141.8" y="133.3">R46</text>
<text x="193.9" y="137.3">R34</text>
<text x="203.2" y="132.2">R35</text>
<text x="212.6" y="132.2">R33</text>
<text x="141.8" y="141.3">R47</text>
<text x="201.4" y="138.6">C53</text>
<text x="212.1" y="138.6">C80</text>
<text x="141.8" y="149.3">R83</text>
<text x="141.8" y="157.3">R84</text>
<text x="93.7" y="173.8">Q4</text>
<text x="126.5" y="173">Q2</text>
<text x="93.7" y="184.5">Q5</text>
<text x="126.5" y="185.1">Q10</text>
<text x="94.4" y="190.8">C43</text>
<text x="137.2" y="190.8">C42</text>
</g>
<g font-size="1.3" fill="#808080">
<text x="151.2" y="39.5">1/2x</text>
<text x="151.2" y="40.8">1/5x</text>
<text x="151.2" y="38.1">1x</text>
<text x="86.3" y="44.8">1/100x</text>
<text x="151.3" y="43.5">1/10x</text>
<text x="151.3" y="46.2">1/20x</text>
<text x="151.3" y="44.8">1/50x</text>
<text x="151.2" y="113">1x</text>
<text x="151.2" y="114.4">1/2x</text>
<text x="151.2" y="115.7">1/5x</text>
<text x="151.3" y="118.3">1/10x</text>
<text x="151.3" y="119.7">1/50x</text>
<text x="87.6" y="121">1/100x</text>
<text x="151.3" y="121">1/20x</text>
</g>
<g font-size="1.1">
<text x="93.6" y="18.6">RL_A0</text>
<text x="103.8" y="20.7">7</text>
<text x="103.8" y="23.4">5</text>
<text x="103.8" y="18">1</text>
<text x="111" y="22.1">6</text>
<text x="111" y="18">8</text>
<text x="118.1" y="23.6" transform="rotate(-90 118.1 23.6)">AGND</text>
<text x="118.4" y="18.6">RL_A1</text>
<text x="58.8" y="28.8">100nF</text>
<text x="72.1" y="28">300</text>
<text x="87.8" y="24.5">2-10pF</text>
<text x="93.5" y="28">33k</text>
<text x="103.8" y="26.1">2</text>
<text x="103.8" y="28.8">4</text>
<text x="111" y="27.4">3</text>
<text x="113.6" y="29.3">1k</text>
<text x="125.7" y="27.3">+3.3VA</text>
<text x="180.9" y="26.3" transform="rotate(-90 180.9 26.3)">AGND</text>
<text x="188.5" y="26.6">300</text>
<text x="188.5" y="28">1%</text>
<text x="197.8" y="26.6">2.7k</text>
<text x="197.8" y="28">1%</text>
<text x="202" y="28.7">+3.3VA</text>
<text x="57.4" y="33.9">CPC1017</text>
<text x="58.8" y="30.1">50V</text>
<text x="80.3" y="35.5">10-30pF</text>
<text x="86.9" y="33.2">510k</text>
<text x="86.9" y="34.6">1%</text>
<text x="93.5" y="35.4">160pF</text>
<text x="105.6" y="30.4">G6KU-2G-Y</text>
<text x="126.8" y="34.3" transform="rotate(-90 126.8 34.3)">5</text>
<text x="131.2" y="34.8">AD8065ART</text>
<text x="202.4" y="34.1">7</text>
<text x="55.9" y="37.2" transform="rotate(-90 55.9 37.2)">3</text>
<text x="58.6" y="40.2" transform="rotate(-90 58.6 40.2)">2</text>
<text x="62.6" y="40.2" transform="rotate(-90 62.6 40.2)">1</text>
<text x="66.5" y="37.2" transform="rotate(-90 66.5 37.2)">4</text>
<text x="86.9" y="41.2">481k</text>
<text x="93.5" y="36.8">NP0</text>
<text x="123.8" y="36.8">3</text>
<text x="123.8" y="39.5">4</text>
<text x="132.4" y="38.1">1</text>
<text x="165.9" y="38.1">13</text>
<text x="165.9" y="39.5">14</text>
<text x="165.9" y="40.8">15</text>
<text x="169.2" y="38.7">X0</text>
<text x="169.2" y="40.1">X1</text>
<text x="169.2" y="41.4">X2</text>
<text x="175.1" y="38.7">X</text>
<text x="177.9" y="38.1">3</text>
<text x="197.4" y="36.8">5</text>
<text x="197.4" y="38.1">1</text>
<text x="197.4" y="39.5">8</text>
<text x="199.9" y="37.4">FB</text>
<text x="199.9" y="38.7">IN+</text>
<text x="199.9" y="40.1">IN-</text>
<text x="202.2" y="37.4">+VS</text>
<text x="204.3" y="38.7">OUT</text>
<text x="208.7" y="38.1">6</text>
<text x="216.6" y="40">39</text>
<text x="64.2" y="47.9">1k</text>
<text x="86.9" y="42.6">1%</text>
<text x="126.8" y="42.9" transform="rotate(-90 126.8 42.9)">2</text>
<text x="141.8" y="43.9">499</text>
<text x="141.8" y="45.3">1%</text>
<text x="165.9" y="42.1">12</text>
<text x="166.6" y="43.4">1</text>
<text x="166.6" y="44.8">5</text>
<text x="166.6" y="46.2">2</text>
<text x="166.6" y="47.5">4</text>
<text x="169.2" y="42.7">X3</text>
<text x="169.2" y="44">X4</text>
<text x="169.2" y="45.4">X5</text>
<text x="169.2" y="46.8">X6</text>
<text x="188.6" y="45.4">AGND</text>
<text x="197.4" y="42.1">4</text>
<text x="199.9" y="42.7">REF</text>
<text x="202.2" y="44.1">–VS</text>
<text x="203.6" y="47.4">2</text>
<text x="205.1" y="42.7">PD</text>
<text x="207.4" y="47.5">AD8129</text>
<text x="208.7" y="42.1">3</text>
<text x="214.7" y="42.7">PDN_A</text>
<text x="226.8" y="45.3">160pF</text>
<text x="226.8" y="46.6">NP0</text>
<text x="57" y="49.4">AGND</text>
<text x="81" y="50.6">2.2nF</text>
<text x="86.9" y="50.6">10k</text>
<text x="86.9" y="52">1%</text>
<text x="126.4" y="51.4">-3.3VA</text>
<text x="141.8" y="52">300</text>
<text x="141.8" y="53.3">1%</text>
<text x="157.1" y="50.7">0A</text>
<text x="157.1" y="52.1">1A</text>
<text x="157.1" y="53.4">2A</text>
<text x="165.9" y="50.1">11</text>
<text x="165.9" y="51.5">10</text>
<text x="166.6" y="52.8">9</text>
<text x="169.2" y="48.1">X7</text>
<text x="169.2" y="50.7">A</text>
<text x="169.2" y="52.1">B</text>
<text x="169.2" y="53.4">C</text>
<text x="173.5" y="52.1">VDD</text>
<text x="173.7" y="53.4">VEE</text>
<text x="177.9" y="51.5">16</text>
<text x="177.9" y="52.8">7</text>
<text x="183.9" y="52.1">+3.3VA</text>
<text x="183.9" y="53.4">-3.3VA</text>
<text x="202.6" y="52.8">-3.3VA</text>
<text x="222.8" y="52.1">AGND</text>
<text x="63.2" y="58" transform="rotate(-90 63.2 58)">O/C A</text>
<text x="141.8" y="60">100</text>
<text x="166.6" y="54.2">6</text>
<text x="168.4" y="56.8">74HC4051D</text>
<text x="169.2" y="54.8">INH</text>
<text x="173.7" y="54.8">VSS</text>
<text x="177.9" y="54.2">8</text>
<text x="224" y="58.8">PWM_A</text>
<text x="84.3" y="61.4">AGND</text>
<text x="141.8" y="61.3">1%</text>
<text x="163.2" y="62.8">AGND</text>
<text x="177.9" y="62.8">AGND</text>
<text x="195.2" y="63.6">10k</text>
<text x="202.7" y="65.3">1uF</text>
<text x="204.5" y="60">18k</text>
<text x="213.4" y="65.3">10uF</text>
<text x="213.9" y="60">10k</text>
<text x="141.8" y="68">49.9</text>
<text x="141.8" y="69.4">1%</text>
<text x="141.8" y="76">30</text>
<text x="141.8" y="77.4">1%</text>
<text x="192.1" y="72.2">AGND</text>
<text x="198.8" y="72.2">AGND</text>
<text x="209.4" y="72.2">DGND</text>
<text x="141.8" y="84">20</text>
<text x="141.8" y="85.4">1%</text>
<text x="236.1" y="86.3">5</text>
<text x="236.1" y="84.9">1</text>
<text x="236.1" y="89">4</text>
<text x="236.1" y="87.6">2</text>
<text x="238.8" y="86.9">Y1</text>
<text x="238.8" y="85.5">Y0</text>
<text x="238.8" y="89.5">Y3</text>
<text x="238.8" y="88.2">Y2</text>
<text x="244.7" y="89.5">A</text>
<text x="244.7" y="86.9">X</text>
<text x="244.7" y="85.5">Y</text>
<text x="247.4" y="89">10</text>
<text x="247.4" y="86.3">13</text>
<text x="247.4" y="84.9">3</text>
<text x="256.2" y="86.9">ADC B IN-</text>
<text x="256.2" y="85.5">ADC A IN-</text>
<text x="256.2" y="89.5">INTRL</text>
<text x="96.3" y="93.6">RL_B0</text>
<text x="105.1" y="95.6">7</text>
<text x="105.1" y="93">1</text>
<text x="112.4" y="93">8</text>
<text x="118.4" y="93.6">RL_B1</text>
<text x="139.1" y="90.9">AGND</text>
<text x="235.5" y="94.3">14</text>
<text x="235.5" y="93">12</text>
<text x="235.5" y="95.6">15</text>
<text x="238.8" y="94.9">X1</text>
<text x="238.8" y="93.6">X0</text>
<text x="243.1" y="93.6">VDD</text>
<text x="243.2" y="94.9">VEE</text>
<text x="244.7" y="90.9">B</text>
<text x="247.4" y="93">16</text>
<text x="247.4" y="95.6">8</text>
<text x="247.4" y="90.3">9</text>
<text x="247.4" y="94.3">7</text>
<text x="256.2" y="93.6">+3.3VA</text>
<text x="89.1" y="99.4">2-10pF</text>
<text x="105.1" y="101">2</text>
<text x="105.1" y="98.3">5</text>
<text x="112.4" y="97">6</text>
<text x="119.4" y="98.5" transform="rotate(-90 119.4 98.5)">AGND</text>
<text x="174.2" y="98.5" transform="rotate(-90 174.2 98.5)">AGND</text>
<text x="181.8" y="98.9">300</text>
<text x="181.8" y="100.2">1%</text>
<text x="201.8" y="98.9">2.7k</text>
<text x="201.8" y="100.2">1%</text>
<text x="235.5" y="97">11</text>
<text x="238" y="99.7">74HC4052</text>
<text x="238" y="101">TSSOP16</text>
<text x="238.8" y="97.6">X3</text>
<text x="238.8" y="96.2">X2</text>
<text x="243" y="96.2">GND</text>
<text x="243.5" y="97.6">INH</text>
<text x="247.4" y="97">6</text>
<text x="58.8" y="103.6">100nF</text>
<text x="58.8" y="105">50V</text>
<text x="72.1" y="102.8">300</text>
<text x="94.9" y="102.8">33k</text>
<text x="105.1" y="103.6">4</text>
<text x="106.9" y="105.2">G6KU-2G-Y</text>
<text x="112.4" y="102.3">3</text>
<text x="116.3" y="104.2">1k</text>
<text x="127.1" y="103.6">+3.3VA</text>
<text x="202" y="103.6">+3.3VA</text>
<text x="229.5" y="104.2">AGND</text>
<text x="249.6" y="104.2">AGND</text>
<text x="55.9" y="112.7" transform="rotate(-90 55.9 112.7)">3</text>
<text x="57.4" y="109.4">CPC1017</text>
<text x="66.5" y="112.7" transform="rotate(-90 66.5 112.7)">4</text>
<text x="81.7" y="109">10-30pF</text>
<text x="88.3" y="108.1">510k</text>
<text x="88.3" y="109.4">1%</text>
<text x="96.2" y="109">160pF</text>
<text x="96.2" y="110.3">NP0</text>
<text x="125.1" y="111.6">3</text>
<text x="128.1" y="109.1" transform="rotate(-90 128.1 109.1)">5</text>
<text x="132.5" y="109.7">AD8065ART</text>
<text x="133.8" y="113">1</text>
<text x="165.9" y="113">13</text>
<text x="169.2" y="113.6">X0</text>
<text x="175.1" y="113.6">X</text>
<text x="177.9" y="113">3</text>
<text x="197.4" y="111.6">5</text>
<text x="197.4" y="113">1</text>
<text x="199.9" y="112.2">FB</text>
<text x="199.9" y="113.6">IN+</text>
<text x="202.2" y="112.2">+VS</text>
<text x="202.4" y="109">7</text>
<text x="204.3" y="113.6">OUT</text>
<text x="208.7" y="113">6</text>
<text x="58.6" y="115.8" transform="rotate(-90 58.6 115.8)">2</text>
<text x="62.6" y="115.8" transform="rotate(-90 62.6 115.8)">1</text>
<text x="88.3" y="116.1">481k</text>
<text x="88.3" y="117.4">1%</text>
<text x="125.1" y="114.3">4</text>
<text x="128.1" y="117.8" transform="rotate(-90 128.1 117.8)">2</text>
<text x="141.8" y="118.8">499</text>
<text x="165.9" y="114.3">14</text>
<text x="165.9" y="115.7">15</text>
<text x="165.9" y="117">12</text>
<text x="166.6" y="118.3">1</text>
<text x="166.6" y="119.7">5</text>
<text x="169.2" y="114.9">X1</text>
<text x="169.2" y="116.3">X2</text>
<text x="169.2" y="117.6">X3</text>
<text x="169.2" y="118.9">X4</text>
<text x="197.4" y="114.3">8</text>
<text x="197.4" y="117">4</text>
<text x="199.9" y="114.9">IN-</text>
<text x="199.9" y="117.6">REF</text>
<text x="202.2" y="119">–VS</text>
<text x="205.1" y="117.6">PD</text>
<text x="208.7" y="117">3</text>
<text x="214.7" y="117.6">PDN_B</text>
<text x="217.9" y="114.9">39</text>
<text x="230.8" y="118.8">160pF</text>
<text x="57" y="124.3">AGND</text>
<text x="64.2" y="122.4">1k</text>
<text x="141.8" y="120.1">1%</text>
<text x="157.1" y="125.6">0B</text>
<text x="165.9" y="125">11</text>
<text x="166.6" y="121">2</text>
<text x="166.6" y="122.4">4</text>
<text x="169.2" y="120.3">X5</text>
<text x="169.2" y="121.6">X6</text>
<text x="169.2" y="123">X7</text>
<text x="169.2" y="125.6">A</text>
<text x="187.2" y="120.3">AGND</text>
<text x="203.6" y="122.2">2</text>
<text x="207.4" y="122.4">AD8129</text>
<text x="226.9" y="125.6">AGND</text>
<text x="230.8" y="120.1">NP0</text>
<text x="82.4" y="129.5">2.2nF</text>
<text x="88.3" y="129.5">10k</text>
<text x="88.3" y="130.8">1%</text>
<text x="126.4" y="126.3">-3.3VA</text>
<text x="141.8" y="126.8">300</text>
<text x="141.8" y="128.2">1%</text>
<text x="157.1" y="127">1B</text>
<text x="157.1" y="128.3">2B</text>
<text x="165.9" y="126.4">10</text>
<text x="166.6" y="127.7">9</text>
<text x="166.6" y="129">6</text>
<text x="168.4" y="131.7">74HC4051D</text>
<text x="169.2" y="127">B</text>
<text x="169.2" y="128.3">C</text>
<text x="169.2" y="129.6">INH</text>
<text x="173.5" y="127">VDD</text>
<text x="173.7" y="129.6">VSS</text>
<text x="173.7" y="128.3">VEE</text>
<text x="177.9" y="126.4">16</text>
<text x="177.9" y="129">8</text>
<text x="177.9" y="127.7">7</text>
<text x="183.9" y="127">+3.3VA</text>
<text x="183.9" y="128.3">-3.3VA</text>
<text x="202.6" y="127.6">-3.3VA</text>
<text x="63.2" y="132.9" transform="rotate(-90 63.2 132.9)">O/C B</text>
<text x="141.8" y="134.8">100</text>
<text x="141.8" y="136.2">1%</text>
<text x="163.2" y="137.7">AGND</text>
<text x="179.2" y="137.7">AGND</text>
<text x="203.2" y="134.9">18k</text>
<text x="212.6" y="134.9">10k</text>
<text x="228" y="133.7">PWM_B</text>
<text x="85.6" y="140.3">AGND</text>
<text x="141.8" y="142.9">49.9</text>
<text x="193.9" y="138.4">10k</text>
<text x="201.4" y="140.2">1uF</text>
<text x="212.1" y="140.2">10uF</text>
<text x="141.8" y="144.2">1%</text>
<text x="190.8" y="147">AGND</text>
<text x="197.4" y="147">AGND</text>
<text x="208.1" y="147">DGND</text>
<text x="141.8" y="150.9">30</text>
<text x="141.8" y="152.2">1%</text>
<text x="141.8" y="158.9">20</text>
<text x="141.8" y="160.2">1%</text>
<text x="111.4" y="164.6" transform="rotate(-90 111.4 164.6)">RL_CA0</text>
<text x="115.4" y="164.6" transform="rotate(-90 115.4 164.6)">RL_CB0</text>
<text x="123.1" y="165.1">+3.3</text>
<text x="139.1" y="165.7">AGND</text>
<text x="93.7" y="174.9">IRLML6401TR</text>
<text x="126.5" y="174.6">IRLML6401TR</text>
<text x="81.5" y="185.8">RL_A1</text>
<text x="81.5" y="183.1">RL_A0</text>
<text x="93.7" y="185.6">IRLML2502TR</text>
<text x="142.5" y="183.1">RL_B0</text>
<text x="92" y="188.1" transform="rotate(-90 92 188.1)">+</text>
<text x="126.5" y="186.6">IRLML2502TR</text>
<text x="134.8" y="188.1" transform="rotate(-90 134.8 188.1)">+</text>
<text x="142.5" y="187.2">RL_B1</text>
<text x="92" y="193.8" transform="rotate(-90 92 193.8)">-</text>
<text x="94.4" y="192.4">470uF</text>
<text x="134.8" y="193.8" transform="rotate(-90 134.8 193.8)">-</text>
<text x="137.2" y="192.4">470uF</text>
<text x="91" y="199.2">AGND</text>
<text x="99.8" y="199.2">AGND</text>
<text x="123.1" y="199.2">AGND</text>
<text x="133.3" y="199.2">AGND</text>
</g>
</svg>
